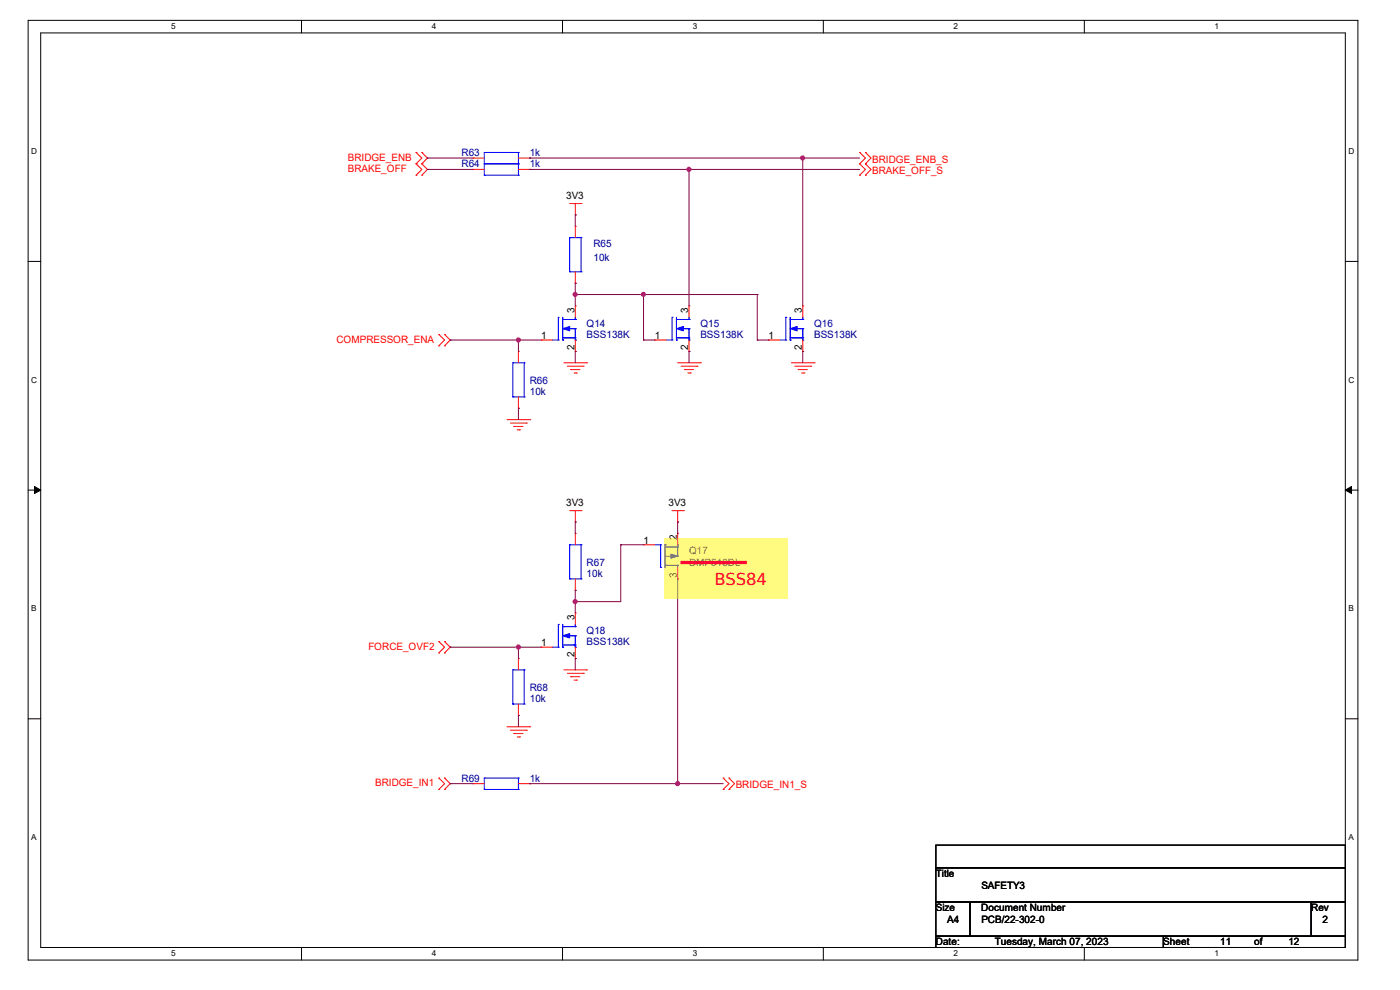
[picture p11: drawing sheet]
<svg xmlns="http://www.w3.org/2000/svg" width="297mm" height="210mm" viewBox="0 0 297 210" stroke-linecap="round" stroke-linejoin="round" font-family="sans-serif">
<path d="M6 4.3h282.1v199.4h-282.1zM8.6 7h276.8v194h-276.8z" fill="none" stroke="#000" stroke-width=".21"/>
<g fill="#fff">
<path d="M36.3 4.7h.9v1.9h-.9z"/>
<path d="M36.3 201.4h.9v1.9h-.9z"/>
</g>
<path d="M64 4.3v2.7M64 201v2.7" fill="none" stroke="#000" stroke-width=".21"/>
<g fill="#fff">
<path d="M91.6 4.7h.9v1.9h-.9z"/>
<path d="M91.6 201.4h.9v1.9h-.9z"/>
</g>
<path d="M119.3 4.3v2.7M119.3 201v2.7" fill="none" stroke="#000" stroke-width=".21"/>
<g fill="#fff">
<path d="M147 4.7h.9v1.9h-.9z"/>
<path d="M147 201.4h.9v1.9h-.9z"/>
</g>
<path d="M174.7 4.3v2.7M174.7 201v2.7" fill="none" stroke="#000" stroke-width=".21"/>
<g fill="#fff">
<path d="M202.3 4.7h.9v1.9h-.9z"/>
<path d="M202.3 201.4h.9v1.9h-.9z"/>
</g>
<path d="M230 4.3v2.7M230 201v2.7" fill="none" stroke="#000" stroke-width=".21"/>
<g fill="#fff">
<path d="M257.7 4.7h.9v1.9h-.9z"/>
<path d="M257.7 201.4h.9v1.9h-.9z"/>
<path d="M6.6 31.2h1.3v1.9h-1.3z"/>
<path d="M286.1 31.2h1.2v1.9h-1.2z"/>
<path d="M6.6 79.7h1.3v1.9h-1.3z"/>
<path d="M286.1 79.7h1.2v1.9h-1.2z"/>
</g>
<path d="M6 55.5h2.6M285.4 55.5h2.7" fill="none" stroke="#000" stroke-width=".21"/>
<g fill="#fff">
<path d="M6.6 128.2h1.2v1.9h-1.2z"/>
<path d="M286.1 128.2h1.1v1.9h-1.1z"/>
</g>
<path d="M6 104h2.6M285.4 104h2.7" fill="none" stroke="#000" stroke-width=".21"/>
<path d="M7.3 103.2l1.3 .8-1.3 .7zM285.4 104l1.3-.8v1.5z" fill="#000" stroke="#000" stroke-width=".21"/>
<g fill="#fff">
<path d="M6.6 176.7h1.2v1.9h-1.2z"/>
<path d="M286.1 176.7h1.1v1.9h-1.1z"/>
</g>
<path d="M6 152.5h2.6M285.4 152.5h2.7M198.5 179.3h86.9v4.8h-86.9zM198.5 184.1h86.9v7.2h-86.9zM198.5 191.3h7.3v7.3h-7.3zM198.5 198.6h48.3v2.4h-48.3zM205.8 191.3h72.4v7.3h-72.4zM246.8 198.6h38.6v2.4h-38.6zM278.2 191.3h7.2v7.3h-7.2z" fill="none" stroke="#000" stroke-width=".21"/>
<g fill="none" stroke="#f00" stroke-width=".21">
<path d="M88.3 37.2h.1M88.3 34.8h.1M88.3 32.3h.1M88.3 34.8l1.2 1.1-1.2 1.3M88.3 32.3l1.2 1.2-1.2 1.3M89.5 34.8h.1M89.5 37.2h.1M89.5 32.3h.1M89.5 34.8l1.2 1.1-1.2 1.3M89.5 32.3l1.2 1.2-1.2 1.3M100.3 35.9h.1M100.3 33.5h.1"/>
<path d="M100.3 35.9h2.4M100.3 33.5h2.4M110 35.9h2.4M110 33.5h2.4M112.4 35.9h.1M112.4 33.5h.1M182.4 34.8h.1M182.4 37.2h.1M182.4 32.3h.1M182.4 34.8l1.2 1.1-1.2 1.3M182.4 32.3l1.2 1.2-1.2 1.3M183.6 34.8h.1"/>
<path d="M183.6 37.2h.1M183.6 32.3h.1M183.6 34.8l1.2 1.1-1.2 1.3M183.6 32.3l1.2 1.2-1.2 1.3M120.9 43.2h2.4M122 45.6h.1M122 48h.1M122 43.2v2.4M122 48v2.4M122 57.7v2.4M123.3 43.2h.1M93.1 73.4h.1"/>
<path d="M93.1 71h.1M93.1 71l1.2 1.1-1.2 1.3M94.3 71h.1M94.3 73.4h.1M94.3 71l1.2 1.1-1.2 1.3M110 74.5h.1M110 74.5v2.5M114.8 72.1h.1M114.8 72.1h2.4M119.6 77h4.9M120.4 77.7h3.3M121.1 78.4h.1"/>
<path d="M121.1 78.4h1.9M121.8 79.1h.5M122 64.9h.1M122 74.5h.1M122 60.1h.1M122 64.9v2.4M122 72.1v2.4M122.3 79.1h.1M123.7 77.7h.1M124.5 77h.1M138.9 72.1h.1M138.9 72.1h2.5"/>
<path d="M143.8 77h4.8M144.5 77.7h3.4M145.2 78.4h.1M145.2 78.4h2M145.9 79.1h.5M146.2 64.9h.1M146.2 74.5h.1M146.2 64.9v2.4M146.2 72.1v2.4M146.4 79.1h.1M147.9 77.7h.1M148.6 77h.1"/>
<path d="M163.1 72.1h.1M163.1 72.1h2.4M167.9 77h4.8M168.6 77.7h3.4M169.3 78.4h.1M169.3 78.4h2M170.1 79.1h.5M170.3 64.9h.1M170.3 74.5h.1M170.3 64.9v2.4M170.3 72.1v2.4M170.6 79.1h.1"/>
<path d="M172 77.7h.1M172.7 77h.1M107.6 89h4.8M108.3 89.7h3.4M109 90.5h.1M109 90.5h2M109.7 91.2h.5M110 86.6h.1M110 84.2v2.4M110.2 91.2h.1M111.7 89.7h.1M112.4 89h.1"/>
<path d="M120.9 108.3h2.4M122 110.7h.1M122 113.2h.1M122 108.3v2.4M122 113.2v2.4M123.3 108.3h.1M136.5 115.6h.1M136.5 115.6h2.4M142.6 108.3h2.4M143.8 110.7h.1M143.8 113.2h.1M143.8 108.3v2.4"/>
<path d="M143.8 113.2v2.4M145 108.3h.1M93.1 138.5h.1M93.1 136.1h.1M93.1 136.1l1.2 1.2-1.2 1.2M94.3 136.1h.1M94.3 138.5h.1M94.3 136.1l1.2 1.2-1.2 1.2M110 139.7h.1M110 139.7v2.4M114.8 137.3h.1M114.8 137.3h2.4"/>
<path d="M122 130h.1M122 139.7h.1M122 125.2h.1M122 122.8v2.4M122 130v2.5M122 137.3v2.4M143.8 122.8h.1M143.8 120.4v2.4M107.6 154.2h4.8M108.3 154.9h3.4M109 155.6h.1M109 155.6h2"/>
<path d="M109.7 156.3h.5M110 151.8h.1M110 149.4v2.4M110.2 156.3h.1M111.7 154.9h.1M112.4 154.2h.1M119.6 142.1h4.9M120.4 142.8h3.3M121.1 143.6h.1M121.1 143.6h1.9M121.8 144.3h.5M122.3 144.3h.1"/>
<path d="M123.7 142.8h.1M124.5 142.1h.1M93.1 167.5h.1M93.1 165.1h.1M93.1 165.1l1.2 1.1-1.2 1.3M94.3 165.1h.1M94.3 167.5h.1M94.3 165.1l1.2 1.1-1.2 1.3M100.3 166.2h.1M100.3 166.2h2.4M110 166.2h2.4M112.4 166.2h.1"/>
<path d="M153.4 165.1h.1M153.4 167.5h.1M153.4 165.1l1.2 1.1-1.2 1.3M154.6 165.1h.1M154.6 167.5h.1M154.6 165.1l1.2 1.1-1.2 1.3"/>
</g>
<g fill="none" stroke="#00f" stroke-width=".21">
<path d="M102.7 34.8h.1M102.7 37.2h.1M102.7 32.3h.1M102.7 34.8h7.3M102.7 32.3v4.9M102.7 37.2h7.3M102.7 32.3h7.3M110 34.8h.1M110 37.2h.1M110 32.3h.1M110 32.3v4.9M120.9 50.4h.1"/>
<path d="M120.9 57.7h.1M120.9 50.4v7.3M120.9 50.4h2.4M120.9 57.7h2.4M123.3 57.7h.1M123.3 50.4h.1M123.3 50.4v7.3M108.8 77h.1M108.8 77h2.4M108.8 77v7.2M111.2 77h.1M111.2 77v7.2"/>
<path d="M117.2 72.1h1.2M118.4 72.1h.1M118.4 67.3h.1M118.4 67.3v4.8M119.4 72.1h.1M119.4 67.8h.1M119.4 67.3v4.8M119.4 67.8h2.6M119.4 71.7h2.6M119.6 67.8h.1M120.6 69.7h1.4M121.8 71.7h.1"/>
<path d="M122 67.8h.1M122 69.7h.1M122 72.1h.1M122 71.7h.1M122 67.3v.5M122 69.7v2.4M141.4 72.1h1.2M142.6 72.1h.1M142.6 67.3h.1M142.6 67.3v4.8M143.5 72.1h.1M143.5 67.8h.1"/>
<path d="M143.5 67.3v4.8M143.5 67.8h2.7M143.5 71.7h2.7M143.8 67.8h.1M144.7 69.7h1.5M145.9 71.7h.1M146.2 67.8h.1M146.2 69.7h.1M146.2 72.1h.1M146.2 71.7h.1M146.2 67.3v.5M146.2 69.7v2.4"/>
<path d="M165.5 72.1h1.2M166.7 72.1h.1M166.7 67.3h.1M166.7 67.3v4.8M167.6 72.1h.1M167.6 67.8h.1M167.6 67.8h2.7M167.6 71.7h2.7M167.6 67.3v4.8M167.9 67.8h.1M168.9 69.7h1.4M170.1 71.7h.1"/>
<path d="M170.3 67.8h.1M170.3 69.7h.1M170.3 72.1h.1M170.3 71.7h.1M170.3 67.3v.5M170.3 69.7v2.4M108.8 84.2h.1M108.8 84.2h2.4M111.2 84.2h.1M120.9 115.6h.1M120.9 115.6h2.4M120.9 115.6v7.2"/>
<path d="M123.3 115.6h.1M123.3 115.6v7.2M138.9 115.6h1.3M140.2 115.6h.1M140.2 115.6v4.8M141.1 115.6h.1M141.1 119.9h.1M141.1 115.6v4.8M141.1 119.9h2.7M141.1 116h2.7M141.1 118h2.7M141.4 119.9h.1"/>
<path d="M143.5 116h.1M143.8 119.9h.1M143.8 115.6h.1M143.8 116h.1M143.8 118h.1M143.8 115.6v2.4M143.8 119.9v.5M117.2 137.3h1.2M118.4 137.3h.1M118.4 132.5h.1M118.4 132.5v4.8M119.4 137.3h.1"/>
<path d="M119.4 132.9h.1M119.4 132.5v4.8M119.4 132.9h2.6M119.4 136.8h2.6M119.6 132.9h.1M120.6 134.9h1.4M120.9 122.8h.1M120.9 122.8h2.4M121.8 136.8h.1M122 132.9h.1M122 134.9h.1M122 137.3h.1"/>
<path d="M122 136.8h.1M122 132.5v.4M122 134.9v2.4M123.3 122.8h.1M140.2 120.4h.1M108.8 142.1h.1M108.8 149.4h.1M108.8 142.1v7.3M108.8 149.4h2.4M108.8 142.1h2.4M111.2 149.4h.1M111.2 142.1h.1"/>
<path d="M111.2 142.1v7.3M102.7 165.1h.1M102.7 167.5h.1M102.7 165.1v2.4M102.7 165.1h7.3M102.7 167.5h7.3M110 165.1h.1M110 167.5h.1M110 165.1v2.4"/>
</g>
<g fill="#00f" stroke="#00f" stroke-width=".21">
<path d="M119.4 134.9l1.5-.5v.9z"/>
<path d="M142.3 117.5l1.5 .5-1.5 .4z"/>
<path d="M143.5 69.7l1.5-.4v.9z"/>
<path d="M119.4 69.7l1.5-.4v.9z"/>
<path d="M167.6 69.7l1.5-.4v.9z"/>
</g>
<g fill="none" stroke="#800040" stroke-width=".21">
<path d="M90.7 35.9h.1M90.7 33.5h.1M90.7 35.9h9.6M90.7 33.5h9.6M112.4 35.9h.1M112.4 33.5h.1M112.4 35.9h70M112.4 33.5h70M146.2 35.9h.1M146.2 35.9v29M170.3 33.5h.1M170.3 33.5v31.4"/>
<path d="M122 45.6h.1M122 45.6v2.4M95.5 72.1h.1M95.5 72.1h19.3M110 72.1h.1M110 72.1v2.4M122 74.5h.1M122 60.1h.1M122 62.5h.1M122 60.1v4.8M122 74.5v2.5M122 62.5h38.7"/>
<path d="M136.5 62.5h.1M136.5 72.1h.1M136.5 62.5v9.6M136.5 72.1h2.4M146.2 74.5h.1M146.2 74.5v2.5M160.7 62.5h.1M160.7 72.1h.1M160.7 72.1h2.4M160.7 62.5v9.6M170.3 74.5h.1M170.3 74.5v2.5"/>
<path d="M110 86.6h.1M110 86.6v2.4M122 110.7h.1M122 110.7v2.5M131.7 115.6h.1M131.7 115.6h4.8M131.7 115.6v12h-9.7M143.8 110.7h.1M143.8 110.7v2.5M95.5 137.3h.1M95.5 137.3h19.3M110 137.3h.1"/>
<path d="M110 137.3v2.4M122 125.2h.1M122 139.7h.1M122 127.6h.1M122 125.2v4.8M122 139.7v2.4M143.8 122.8h.1M143.8 122.8v43.4M110 151.8h.1M110 151.8v2.4M95.5 166.2h.1M95.5 166.2h4.8"/>
<path d="M112.4 166.2h.1M112.4 166.2h41M143.8 166.2h.1"/>
</g>
<g fill="#f0f" stroke="#f0f" stroke-width=".21">
<circle cx="146.2" cy="35.9" r=".44"/>
<circle cx="122" cy="62.5" r=".44"/>
<circle cx="143.7" cy="166.2" r=".44"/>
<circle cx="122" cy="127.6" r=".44"/>
<circle cx="110" cy="72.1" r=".44"/>
<circle cx="110" cy="137.3" r=".44"/>
<circle cx="170.3" cy="33.5" r=".44"/>
<circle cx="136.5" cy="62.5" r=".44"/>
</g>
<path d="M140.9 114.1h26.1v12.9h-26.1z" fill="#fff500"/>
<path d="M144.4 119.3h14" fill="none" stroke="#f00" stroke-width=".71" stroke-linecap="butt"/>
<text font-size="3.5" fill="#f00" x="151.6" y="124.1">BSS84</text>
<g font-size="2.2" fill="#f00">
<text x="73.8" y="34.1">BRIDGE_ENB</text>
<text x="185" y="34.5">BRIDGE_ENB_S</text>
<text x="73.8" y="36.5">BRAKE_OFF</text>
<text x="185" y="37">BRAKE_OFF_S</text>
<text x="71.4" y="72.7">COMPRESSOR_ENA</text>
<text x="78.1" y="137.8">FORCE_OVF2</text>
<text x="79.6" y="166.8">BRIDGE_IN1</text>
<text x="156.1" y="167.3">BRIDGE_IN1_S</text>
</g>
<g font-size="2.2" fill="#000080">
<text x="97.9" y="35.5">R64</text>
<text x="97.9" y="33.1">R63</text>
<text x="112.4" y="35.5">1k</text>
<text x="112.4" y="33.1">1k</text>
<text x="125.9" y="52.4">R65</text>
<text x="125.9" y="55.3">10k</text>
<text x="124.5" y="69.3">Q14</text>
<text x="124.5" y="71.7">BSS138K</text>
<text x="148.6" y="69.3">Q15</text>
<text x="148.6" y="71.7">BSS138K</text>
<text x="172.7" y="69.3">Q16</text>
<text x="172.7" y="71.7">BSS138K</text>
<text x="112.4" y="81.4">R66</text>
<text x="112.4" y="83.8">10k</text>
<text x="124.5" y="120">R67</text>
<text x="146.2" y="117.6">Q17</text>
<text x="146.2" y="120">DMP510DL</text>
<text x="124.5" y="122.4">10k</text>
<text x="124.5" y="134.4">Q18</text>
<text x="124.5" y="136.9">BSS138K</text>
<text x="112.4" y="146.5">R68</text>
<text x="112.4" y="148.9">10k</text>
<text x="97.9" y="165.8">R69</text>
<text x="112.4" y="165.8">1k</text>
</g>
<g font-size="2.2">
<text x="120.1" y="42.3">3V3</text>
<text x="114.8" y="72">1</text>
<text x="121.9" y="66.3" transform="rotate(-90 121.9 66.3)">3</text>
<text x="138.9" y="72">1</text>
<text x="146" y="66.3" transform="rotate(-90 146 66.3)">3</text>
<text x="163.1" y="72">1</text>
<text x="170.1" y="66.3" transform="rotate(-90 170.1 66.3)">3</text>
<text x="121.9" y="74.3" transform="rotate(-90 121.9 74.3)">2</text>
<text x="146" y="74.3" transform="rotate(-90 146 74.3)">2</text>
<text x="170.1" y="74.3" transform="rotate(-90 170.1 74.3)">2</text>
<text x="120.1" y="107.4">3V3</text>
<text x="141.8" y="107.4">3V3</text>
<text x="136.5" y="115.4">1</text>
<text x="143.6" y="114.6" transform="rotate(-90 143.6 114.6)">2</text>
<text x="143.6" y="122.6" transform="rotate(-90 143.6 122.6)">3</text>
<text x="121.9" y="131.5" transform="rotate(-90 121.9 131.5)">3</text>
<text x="114.8" y="137.1">1</text>
<text x="121.9" y="139.4" transform="rotate(-90 121.9 139.4)">2</text>
<text x="198.5" y="186.1">Title</text>
<text x="208.2" y="188.5">SAFETY3</text>
<text x="198.5" y="193.3">Size</text>
<text x="201" y="195.7">A4</text>
<text x="208.2" y="193.3">Document Number</text>
<text x="208.2" y="195.7">PCB/22-302-0</text>
<text x="278.2" y="193.3">Rev</text>
<text x="280.6" y="195.7">2</text>
<text x="198.5" y="200.6">Date:</text>
<text x="211.1" y="200.6">Tuesday, March 07, 2023</text>
<text x="246.8" y="200.6">Sheet</text>
<text x="258.9" y="200.6">11</text>
<text x="266.1" y="200.6">of</text>
<text x="273.3" y="200.6">12</text>
</g>
<g font-size="1.7">
<text x="36.3" y="6.2">5</text>
<text x="91.6" y="6.2">4</text>
<text x="147" y="6.2">3</text>
<text x="202.3" y="6.2">2</text>
<text x="257.7" y="6.2">1</text>
<text x="6.6" y="32.7">D</text>
<text x="286.1" y="32.7">D</text>
<text x="6.6" y="81.2">C</text>
<text x="286.1" y="81.2">C</text>
<text x="6.6" y="129.7">B</text>
<text x="286.1" y="129.7">B</text>
<text x="6.6" y="178.2">A</text>
<text x="286.1" y="178.2">A</text>
<text x="36.3" y="202.9">5</text>
<text x="91.6" y="202.9">4</text>
<text x="147" y="202.9">3</text>
<text x="202.3" y="202.9">2</text>
<text x="257.7" y="202.9">1</text>
</g>
</svg>
